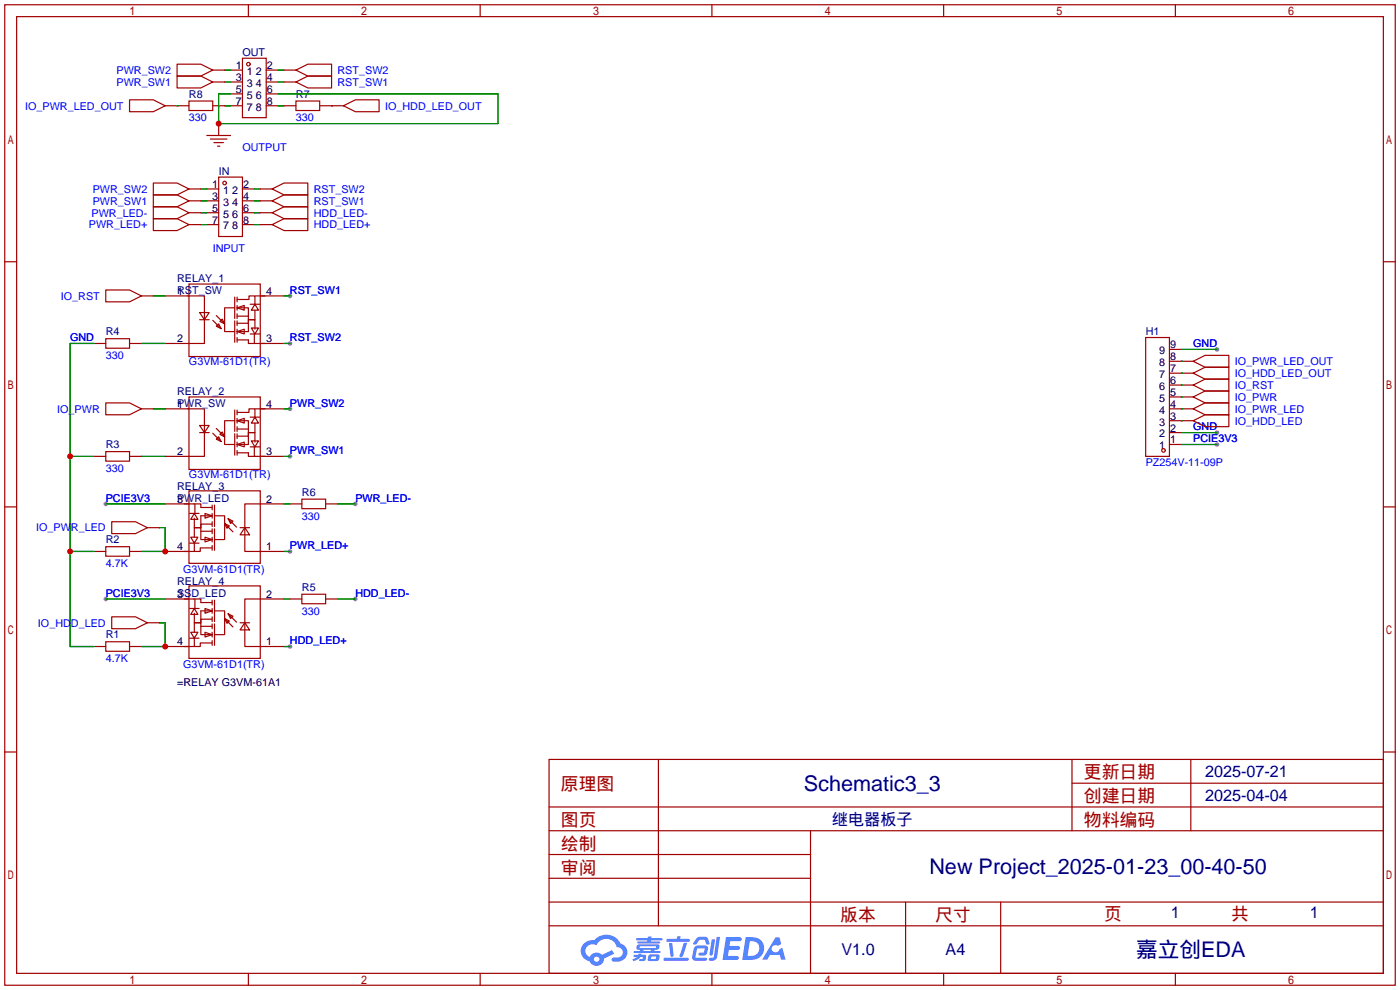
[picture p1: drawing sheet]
<svg xmlns="http://www.w3.org/2000/svg" width="299mm" height="212mm" viewBox="0 0 299 212" stroke-linecap="round" stroke-linejoin="round" font-family="sans-serif">
<g fill="#999">
<circle cx="75.9" cy="128" r=".51"/>
<circle cx="75.9" cy="107.7" r=".51"/>
<circle cx="62" cy="138.2" r=".51"/>
<circle cx="62" cy="117.9" r=".51"/>
<circle cx="62" cy="73.4" r=".51"/>
<circle cx="62" cy="63.2" r=".51"/>
<circle cx="62" cy="87.4" r=".51"/>
<circle cx="62" cy="97.5" r=".51"/>
<circle cx="22.6" cy="107.7" r=".51"/>
<circle cx="22.6" cy="128" r=".51"/>
<circle cx="260.1" cy="95" r=".51"/>
<circle cx="260.1" cy="92.5" r=".51"/>
<circle cx="260.1" cy="74.7" r=".51"/>
</g>
<g fill="none" stroke="#a10000" stroke-width=".25">
<path d="M1 1h297.2v209.6h-297.2zM3.6 3.6h292.1v204.4h-292.1zM53.1 1v2.6M102.6 1v2.6M152.1 1v2.6M201.7 1v2.6M251.2 1v2.6M1 55.9h2.6M295.7 55.9h2.5M1 108.3h2.6M295.7 108.3h2.5M1 160.7h2.6"/>
<path d="M117.3 162.3h178.4v45.7h-178.4zM117.3 177.5h178.4M117.3 172.5h178.4M140.7 162.3v35.6M173.2 177.5v30.5M229.1 162.3v15.2M229.1 167.4h66.6M254.5 162.3v15.2M295.7 160.7h2.5M117.3 182.6h55.9M117.3 197.9h178.4M117.3 192.8h178.4"/>
<path d="M117.3 187.7h55.9M193.5 192.8v15.2M213.9 192.8v15.2M53.1 208v2.6M102.6 208v2.6M152.1 208v2.6M201.7 208v2.6M251.2 208v2.6"/>
</g>
<g fill="#5487ff">
<path d="M155.2 200.3h2.6a.48 .48 0 0 1 .7 .4 .48 .48 0 0 1-.6 .4h-1.8l-.2 1.1h1.9a.43 .43 0 0 1 .4 .4 .43 .43 0 0 1-.5 .4h-1.9l-.2 1.3h1.7a.45 .45 0 0 1 .5 .2 .45 .45 0 0 1-.1 .6h-3.3z"/>
<path d="M165.7 200.3h.9l.4 1.5-.8 .3a.84 .84 0 0 0-1.2 .3 .84 .84 0 0 0 .4 1.1 .84 .84 0 0 0 1.1-.4l.1-.2 .6-.3 .7 2.5h-1l-.2-1h-2.1l-.6 1h-1.1z"/>
<path d="M152.1 200.8h.7l-.5 3.1a.36 .36 0 0 1-.3 .3 .36 .36 0 0 1-.4-.3z"/>
<path d="M153.2 200.2h.7l-.6 4.3a1.13 1.13 0 0 1-1.8 .6l.2-.4h.7l.2-.2z"/>
<path d="M148.9 200.6l.6-.4h1a.77 .77 0 0 1 .9 .5l.3 1-.2 .2h-.5l-.3-.9-.2-.2-1 .1-.7 1-.6-.1-.1-.2z"/>
<path d="M148.4 202.4l.6-.3h1.7a.81 .81 0 0 1 .7 .5 .81 .81 0 0 1-.2 .8 .81 .81 0 0 1-.9 .8h-.7a.32 .32 0 0 1-.3-.3 .32 .32 0 0 1 .4-.3h.7l.2-.9-1.6 .1-.4 1.8 2.2 .1a.32 .32 0 0 1 .3 .4 .32 .32 0 0 1-.4 .2h-2.2l-.5-.3-.1-.5z"/>
<path d="M141.9 204.7h5a.33 .33 0 0 1 .3 .3 .33 .33 0 0 1-.3 .3h-4.9l-.2-.1z"/>
<path d="M146.1 201.5h.8l-.7 2a.98 .98 0 0 1-.7 1.1l-.3-.3z"/>
<path d="M143 201.6h.7l.3 2.5a.34 .34 0 0 1-.3 .4 .34 .34 0 0 1-.4-.3z"/>
<path d="M142.5 200.7h2.1l.3-.6h.6l-.1 .6h1.7a.32 .32 0 0 1 .4 .3 .32 .32 0 0 1-.4 .3h-4.5l-.2-.2z"/>
<path d="M135.5 204.1h.9l.1-.3h.6v.3h.8a.82 .82 0 0 1-.5 1.3h-.8v-.4l.7-.1 .1-.3a.68 .68 0 0 0-1 .4l-1.1 .4-.1-.4 .9-.5h-.7z"/>
<path d="M136 200.5h2.4l.1-.3h.7v.3h2.2l.2 .3-.2 .2h-2.3v.2h1.8l.2 .3-.2 .1h-4.5l-.1-.4h2l.1-.2h-2.3l-.1-.2z"/>
<path d="M159.4 200.3l-.8 4.9h1.7a2.5 2.5 0 0 0 3-2.5 2.5 2.5 0 0 0-3.1-2.4zM160.3 201.1a1.61 1.61 0 0 1 2 1.5 1.61 1.61 0 0 1-1.8 1.7h-.7z"/>
<path d="M136.2 202a.55 .55 0 0 0-.2 .8 .55 .55 0 0 0 .7 .2l.1 .3h-1.3v.3l5.4 .1 .3-.2-.2-.2h-1.2l.2-.3a.7 .7 0 0 0 .8-.3 .7 .7 0 0 0 0-.8l-4.2-.1zM136.8 202.3l3.3-.1 .1 .1-.2 .3h-3.2zM137.5 203h1.7l-.2 .3h-1.4z"/>
<path d="M138.6 204.2a1.05 1.05 0 0 0 0 1.2 2.91 2.91 0 0 0 2.2-.2 .98 .98 0 0 0 0-1.2h-1.6zM139.2 204.5l.9-.1 .1 .4-.2 .2-.8-.1z"/>
<path d="M124.9 201.6a2.23 2.23 0 0 0-.7 2.3 2.23 2.23 0 0 0 1.8 1.6 1.58 1.58 0 0 0 1.8 .9 1.58 1.58 0 0 0 1.3-1.5l2.2-1.1-.5-.7-2.1 1a1.65 1.65 0 0 0-2.7 .4 1.45 1.45 0 0 1-.8-1.9 1.45 1.45 0 0 1 2-.7l.3 .1a2.3 2.3 0 0 1 2.3-1.3 2.3 2.3 0 0 1 2 1.7 1.12 1.12 0 0 1 1.3 1 1.12 1.12 0 0 1-1.1 1.2h-.7a.45 .45 0 0 0-.6 .4 .45 .45 0 0 0 .5 .5 2.21 2.21 0 0 0 2.2-.5 2.21 2.21 0 0 0 .5-2.3 2.13 2.13 0 0 0-1.3-1.1 3.3 3.3 0 0 0-5.6-.7l-1.1 .1zM127 205a.57 .57 0 0 1 1.1 0 .57 .57 0 0 1-1.1 0z"/>
</g>
<g fill="none" stroke="#008700" stroke-width=".25">
<path d="M48 15h1.3M48 17.5h1.3M59.4 15h1.3M59.4 17.5h1.3M37.8 22.6h.1M48 22.6h1.3M49.3 20.1h-2.6v6.3h59.7v-6.3h-47M59.4 22.6h1.3M70.9 22.6h.1M42.9 45.5h1.3M42.9 48h1.3M42.9 40.4h1.3"/>
<path d="M42.9 42.9h1.3M54.4 45.5h1.2M54.4 48h1.2M54.4 40.4h1.2M54.4 42.9h1.2M20.1 73.4h-5.1v64.8h5.1M30.2 73.4h5.1M32.8 63.2h2.5M60.7 73.4h1.3M60.7 63.2h1.3M252.5 79.8h.1M252.5 77.2h.1"/>
<path d="M252.5 74.7h7.6M15 97.5h5.1M30.2 97.5h5.1M32.8 87.4h2.5M60.7 97.5h1.3M60.7 87.4h1.3M252.5 82.3h.1M252.5 84.8h.1M252.5 87.4h.1M252.5 89.9h.1M252.5 95h7.6M252.5 92.5h7.6"/>
<path d="M15 117.9h5.1M22.6 107.7h12.7M34 112.8h1.3v5.1h-5.1M60.7 117.9h1.3M60.7 107.7h1.3M72.1 107.7h3.8M22.6 128h12.7M34 133.1h1.3v5.1h-5.1M60.7 138.2h1.3M60.7 128h1.3M72.1 128h3.8"/>
</g>
<g fill="none" stroke="#a10000" stroke-width=".25">
<path d="M37.8 16.3h5.1l2.6 1.2-2.6 1.3h-5.1zM37.8 13.7h5.1l2.6 1.3-2.6 1.3h-5.1zM45.5 15h2.5M45.5 17.5h2.5M49.3 15h2.5M49.3 17.5h2.5M51.8 12.4h5.1v12.7h-5.1zM56.9 15h2.5M56.9 17.5h2.5M60.7 15h2.5M60.7 17.5h2.5M63.2 15l2.6-1.3h5.1v2.6h-5.1z"/>
<path d="M63.2 17.5l2.6-1.2h5.1v2.5h-5.1zM27.7 21.3h5.1l2.5 1.3-2.5 1.3h-5.1zM32.8 39.1h5l2.6 1.3-2.6 1.3h-5zM35.3 22.6h5.1M40.4 21.6h5.1v2h-5.1zM44.2 29h5.1M45 29.7h3.5M45.5 22.6h2.5M45.7 30.5h2.1M46.5 31.2h.5M46.7 37.8h5.1v12.7h-5.1zM46.7 26.4v2.6"/>
<path d="M49.3 22.6h2.5M49.3 20.1h2.5M56.9 22.6h2.5M56.9 20.1h2.5M60.7 22.6h2.5M63.2 21.6h5.1v2h-5.1zM68.3 22.6h5.1M73.4 22.6l2.5-1.3h5.1v2.6h-5.1zM32.8 44.2h5l2.6 1.3-2.6 1.2h-5zM32.8 46.7h5l2.6 1.3-2.6 1.3h-5zM32.8 41.7h5l2.6 1.2-2.6 1.3h-5zM40.4 40.4h2.5"/>
<path d="M40.4 48h2.5M40.4 42.9h2.5M40.4 45.5h2.5M44.2 40.4h2.5M44.2 48h2.5M44.2 42.9h2.5M44.2 45.5h2.5M51.8 40.4h2.6M51.8 48h2.6M51.8 42.9h2.6M51.8 45.5h2.6M55.6 40.4h2.6"/>
<path d="M55.6 48h2.6M55.6 42.9h2.6M55.6 45.5h2.6M58.2 48l2.5-1.3h5.1v2.6h-5.1zM58.2 45.5l2.5-1.3h5.1v2.5h-5.1zM58.2 42.9l2.5-1.2h5.1v2.5h-5.1zM58.2 40.4l2.5-1.3h5.1v2.6h-5.1zM20.1 73.4h2.5M22.6 72.4h5.1v2h-5.1zM22.6 62h5.1l2.5 1.2-2.5 1.3h-5.1zM27.7 73.4h2.5M30.2 63.2h2.6"/>
<path d="M35.3 63.2h5.1M40.1 63.2h3.6v10.2h-8.4M40.4 60.7h15.2v15.5h-15.2zM42.7 66.8h2l-1 1.5zM42.7 68.3h2M45.5 68.5l1.7 1.7M46.2 69.7l.5-.5 .5 1zM46.2 67.4l1.8 1.8M47 68.7l.5-.5 .5 1zM48 65.8v5.1M48.1 70.9h2.1M48.1 65.8h2.1"/>
<path d="M50.2 63.5v4.6M50.2 68.6v4.6M50.7 72.6h2.4v.8h7.6M50.7 69.1h2.4v-.8h1.4v2.1M50.7 70.9l1.5-.5v1zM50.7 65.8h2.4v2.5h1.4v-2M50.7 64h2.5v-.8h1.3v2.1M50.7 65.8l1.5-.5v1zM50.7 63.5v1M50.7 65.3v1M50.7 67.1v1M50.7 68.6v1"/>
<path d="M50.7 70.4v1M50.7 72.1v1.1M50.7 67.6h2.4M53.1 68.3v2.6h-2M53.5 71.4h2M53.5 65h2M53.7 70.1h1.5l-.7 1.3zM54.4 71.4v2M54.5 65l.7 1.3h-1.5zM54.6 63.2h6.1M244.9 72.1h5v25.4h-5zM249.9 79.8h5.1"/>
<path d="M249.9 77.2h5.1M249.9 74.7h2.6M255 77.2l2.6-1.3h5v2.6h-5zM255 79.8l2.6-1.3h5v2.5h-5zM20.1 97.5h2.5M22.6 96.5h5.1v2.1h-5.1zM22.6 86.1h5.1l2.5 1.3-2.5 1.2h-5.1zM27.7 97.5h2.5M30.2 87.4h2.6M35.3 87.4h5.1M40.1 87.4h3.6v10.1h-8.4M40.4 84.8h15.2v15.5h-15.2z"/>
<path d="M42.7 90.9h2l-1 1.6zM42.7 92.5h2M45.5 92.6l1.7 1.8M46.2 93.9l.5-.6 .5 1.1zM46.2 91.6l1.8 1.7M47 92.8l.5-.5 .5 1zM48 89.9v5.1M48.1 95h2.1M48.1 89.9h2.1M50.2 87.6v4.6M50.2 92.7v4.6M50.7 96.8h2.4v.7h7.6"/>
<path d="M50.7 93.2h2.4v-.7h1.4v2M50.7 95l1.5-.5v1zM50.7 89.9h2.4v2.6h1.4v-2.1M50.7 88.1h2.5v-.7h1.3v2M50.7 89.9l1.5-.5v1zM50.7 87.6v1M50.7 89.4v1M50.7 91.2v1M50.7 92.7v1M50.7 94.5v1M50.7 96.3v1M50.7 91.7h2.4"/>
<path d="M53.1 92.5v2.5h-2M53.5 95.5h2M53.5 89.2h2M53.7 94.2h1.5l-.7 1.3zM54.4 95.5v2M54.5 89.2l.7 1.2h-1.5zM54.6 87.4h6.1M249.9 87.4h5.1M249.9 95h2.6M249.9 89.9h5.1M249.9 92.5h2.6M249.9 84.8h5.1"/>
<path d="M249.9 82.3h5.1M255 82.3l2.6-1.3h5v2.6h-5zM255 84.8l2.6-1.2h5v2.5h-5zM255 87.4l2.6-1.3h5v2.5h-5zM255 89.9l2.6-1.3h5v2.6h-5zM20.1 117.9h2.5M22.6 116.8h5.1v2.1h-5.1zM23.9 111.5h5.1l2.5 1.3-2.5 1.2h-5.1zM27.7 117.9h2.5M31.5 112.8h2.5M35.3 107.7h7.6v.8h2.4M35.3 117.9h6.1"/>
<path d="M40.4 104.9h15.2v15.5h-15.2zM40.5 109.7h2M40.5 116.1h2M40.8 114.8h1.5l-.8 1.3zM41.5 110.7v2.1h1.4v-.8h2.4M41.5 109.7l.8 1.3h-1.5zM41.5 114.8v-2h1.4v2.5h2.4M41.5 115.8v2.1h1.3v-.8h2.5M41.7 107.7v2M42.9 113.5h2.4M43.8 109.7l1.5 .5-1.5 .5zM43.8 114.8l1.5 .5-1.5 .5z"/>
<path d="M45 110.2h-2.1v2.6M45.3 107.9v1.1M45.3 109.7v1M45.3 111.5v1M45.3 113v1M45.3 114.8v1M45.3 116.6v1M45.8 107.9v4.6M45.8 113v4.6M45.8 110.2h2.1M45.8 115.3h2.1M48 111.9l1 .5-.5 .5z"/>
<path d="M48 110.2v5.1M48 111.9l1.8 1.8M48.8 110.9l1 .5-.5 .5zM48.8 110.9l1.7 1.7M51.3 112.8h2M52.3 112.8l1 1.5h-2zM55.6 117.9h5.1M60.7 107.7h-8.4v10.2h3.6M62 107.7h2.5M64.5 106.7h5.1v2h-5.1zM69.6 107.7h2.5M20.1 138.2h2.5"/>
<path d="M22.6 137.2h5.1v2h-5.1zM23.9 131.8h5.1l2.5 1.3-2.5 1.3h-5.1zM27.7 138.2h2.5M31.5 133.1h2.5M35.3 128h7.6v.8h2.4M35.3 138.2h6.1M40.4 125.2h15.2v15.5h-15.2zM40.5 130h2M40.5 136.4h2M40.8 135.1h1.5l-.8 1.3zM41.5 131.1v2h1.4v-.8h2.4M41.5 130l.8 1.3h-1.5z"/>
<path d="M41.5 135.1v-2h1.4v2.5h2.4M41.5 136.1v2.1h1.3v-.8h2.5M41.7 128v2M42.9 133.9h2.4M43.8 130l1.5 .6-1.5 .5zM43.8 135.1l1.5 .5-1.5 .5zM45 130.6h-2.1v2.5M45.3 128.3v1M45.3 130v1.1M45.3 131.8v1M45.3 133.4v1M45.3 135.1v1"/>
<path d="M45.3 136.9v1M45.8 130.6h2.1M45.8 128.3v4.5M45.8 133.4v4.5M45.8 135.6h2.1M48 132.2l1 .5-.5 .5zM48 130.6v5M48 132.2l1.8 1.8M48.8 131.2l1 .5-.5 .5zM48.8 131.2l1.7 1.8M51.3 133.1h2M52.3 133.1l1 1.5h-2z"/>
<path d="M55.6 138.2h5.1M60.7 128h-8.4v10.2h3.6M62 128h2.5M64.5 127h5.1v2h-5.1zM69.6 128h2.5"/>
<circle cx="53.1" cy="13.7" r=".38"/>
<circle cx="48" cy="39.1" r=".38"/>
<circle cx="248.7" cy="96.3" r=".38"/>
</g>
<g fill="#c00">
<circle cx="15" cy="117.9" r=".63"/>
<circle cx="15" cy="97.5" r=".63"/>
<circle cx="35.3" cy="117.9" r=".63"/>
<circle cx="35.3" cy="138.2" r=".63"/>
<circle cx="46.7" cy="26.4" r=".63"/>
</g>
<g font-size="4.6" fill="#000080">
<text x="171.8" y="169">Schematic3_3</text>
<text x="198.6" y="186.8">New Project_2025-01-23_00-40-50</text>
<text x="242.8" y="204.6">嘉立创EDA</text>
</g>
<g font-size="3.8" fill="#a00000">
<text x="231.6" y="166.4">更新日期</text>
<text x="119.9" y="168.9">原理图</text>
<text x="231.6" y="171.5">创建日期</text>
<text x="119.9" y="176.5">图页</text>
<text x="231.6" y="176.5">物料编码</text>
<text x="119.9" y="181.6">绘制</text>
<text x="119.9" y="186.7">审阅</text>
<text x="179.6" y="196.9">版本</text>
<text x="199.9" y="196.9">尺寸</text>
<text x="236" y="196.6">页</text>
<text x="263.1" y="196.6">共</text>
</g>
<g font-size="3.5" fill="#000080">
<text x="257.6" y="166.1">2025-07-21</text>
<text x="257.6" y="171.1">2025-04-04</text>
<text x="177.8" y="176.2">继电器板子</text>
<text x="250.2" y="196.3">1</text>
<text x="280" y="196.3">1</text>
<text x="179.8" y="204.2">V1.0</text>
<text x="202.1" y="204.2">A4</text>
</g>
<g font-size="2.3" fill="#000080">
<text x="51.8" y="12">OUT</text>
<text x="40.4" y="20.9">R8</text>
<text x="63.2" y="20.9">R7</text>
<text x="46.7" y="37.4">IN</text>
<text x="37.8" y="60.2">RELAY_1</text>
<text x="37.8" y="62.8">RST_SW</text>
<text x="22.6" y="71.7">R4</text>
<text x="244.9" y="71.7">H1</text>
<text x="37.8" y="84.4">RELAY_2</text>
<text x="37.8" y="86.9">PWR_SW</text>
<text x="22.6" y="95.8">R3</text>
<text x="37.8" y="104.7">RELAY_3</text>
<text x="37.8" y="107.2">PWR_LED</text>
<text x="64.5" y="106">R6</text>
<text x="22.6" y="116.1">R2</text>
<text x="37.8" y="125">RELAY_4</text>
<text x="37.8" y="127.6">SSD_LED</text>
<text x="64.5" y="126.3">R5</text>
<text x="22.6" y="136.4">R1</text>
</g>
<g font-size="2.3" fill="#00f">
<text x="24.9" y="15.8">PWR_SW2</text>
<text x="72.1" y="15.8">RST_SW2</text>
<text x="5.4" y="23.4">IO_PWR_LED_OUT</text>
<text x="24.9" y="18.3">PWR_SW1</text>
<text x="72.1" y="18.3">RST_SW1</text>
<text x="82.3" y="23.4">IO_HDD_LED_OUT</text>
<text x="40.4" y="26">330</text>
<text x="63.2" y="26">330</text>
<text x="51.8" y="32.3">OUTPUT</text>
<text x="19.8" y="41.2">PWR_SW2</text>
<text x="67.1" y="41.2">RST_SW2</text>
<text x="19.6" y="46.3">PWR_LED-</text>
<text x="19.8" y="43.7">PWR_SW1</text>
<text x="67.1" y="46.3">HDD_LED-</text>
<text x="67.1" y="43.7">RST_SW1</text>
<text x="19" y="48.8">PWR_LED+</text>
<text x="45.5" y="53.9">INPUT</text>
<text x="67.1" y="48.8">HDD_LED+</text>
<text x="13" y="64.1">IO_RST</text>
<text x="62" y="62.8">RST_SW1</text>
<text x="15" y="72.9">GND</text>
<text x="22.6" y="76.8">330</text>
<text x="62" y="72.9">RST_SW2</text>
<text x="255" y="74.2">GND</text>
<text x="40.4" y="78">G3VM-61D1(TR)</text>
<text x="263.9" y="83.1">IO_RST</text>
<text x="263.9" y="78">IO_PWR_LED_OUT</text>
<text x="263.9" y="80.6">IO_HDD_LED_OUT</text>
<text x="12.2" y="88.2">IO_PWR</text>
<text x="62" y="86.9">PWR_SW2</text>
<text x="263.9" y="85.6">IO_PWR</text>
<text x="263.9" y="88.2">IO_PWR_LED</text>
<text x="255" y="94.5">PCIE3V3</text>
<text x="255" y="92">GND</text>
<text x="263.9" y="90.7">IO_HDD_LED</text>
<text x="22.6" y="100.9">330</text>
<text x="62" y="97.1">PWR_SW1</text>
<text x="244.9" y="99.6">PZ254V-11-09P</text>
<text x="22.6" y="107.2">PCIE3V3</text>
<text x="40.4" y="102.2">G3VM-61D1(TR)</text>
<text x="75.9" y="107.2">PWR_LED-</text>
<text x="7.7" y="113.6">IO_PWR_LED</text>
<text x="64.5" y="111">330</text>
<text x="62" y="117.4">PWR_LED+</text>
<text x="22.6" y="121.2">4.7K</text>
<text x="39.1" y="122.5">G3VM-61D1(TR)</text>
<text x="22.6" y="127.6">PCIE3V3</text>
<text x="64.5" y="131.4">330</text>
<text x="75.9" y="127.6">HDD_LED-</text>
<text x="8.1" y="133.9">IO_HDD_LED</text>
<text x="62" y="137.7">HDD_LED+</text>
<text x="22.6" y="141.5">4.7K</text>
<text x="39.1" y="142.8">G3VM-61D1(TR)</text>
</g>
<g font-size="2.3">
<text x="50.4" y="14.8">1</text>
<text x="50.4" y="17.3">3</text>
<text x="52.8" y="16">1</text>
<text x="54.7" y="16">2</text>
<text x="57" y="17.3">4</text>
<text x="57" y="14.8">2</text>
<text x="50.4" y="19.8">5</text>
<text x="50.4" y="22.4">7</text>
<text x="52.8" y="18.6">3</text>
<text x="52.8" y="21.1">5</text>
<text x="52.8" y="23.6">7</text>
<text x="54.7" y="23.6">8</text>
<text x="54.7" y="21.1">6</text>
<text x="54.7" y="18.6">4</text>
<text x="57" y="22.4">8</text>
<text x="57" y="19.8">6</text>
<text x="45.3" y="40.2">1</text>
<text x="47.7" y="41.4">1</text>
<text x="49.6" y="41.4">2</text>
<text x="51.9" y="40.2">2</text>
<text x="45.3" y="42.7">3</text>
<text x="45.3" y="45.2">5</text>
<text x="45.3" y="47.8">7</text>
<text x="47.7" y="44">3</text>
<text x="47.7" y="46.5">5</text>
<text x="49.6" y="46.5">6</text>
<text x="49.6" y="44">4</text>
<text x="51.9" y="47.8">8</text>
<text x="51.9" y="45.2">6</text>
<text x="51.9" y="42.7">4</text>
<text x="47.7" y="49">7</text>
<text x="49.6" y="49">8</text>
<text x="37.8" y="63">1</text>
<text x="56.9" y="63">4</text>
<text x="37.8" y="73.2">2</text>
<text x="56.9" y="73.2">3</text>
<text x="247.7" y="75.7">9</text>
<text x="250.1" y="77">8</text>
<text x="250.1" y="74.4">9</text>
<text x="247.7" y="83.3">6</text>
<text x="247.7" y="80.8">7</text>
<text x="247.7" y="78.3">8</text>
<text x="250.1" y="82.1">6</text>
<text x="250.1" y="79.5">7</text>
<text x="37.8" y="87.1">1</text>
<text x="56.9" y="87.1">4</text>
<text x="247.7" y="88.4">4</text>
<text x="247.7" y="85.9">5</text>
<text x="250.1" y="89.7">3</text>
<text x="250.1" y="87.1">4</text>
<text x="250.1" y="84.6">5</text>
<text x="247.7" y="93.5">2</text>
<text x="247.7" y="91">3</text>
<text x="250.1" y="94.8">1</text>
<text x="250.1" y="92.2">2</text>
<text x="37.8" y="97.3">2</text>
<text x="56.9" y="97.3">3</text>
<text x="247.7" y="96">1</text>
<text x="37.8" y="107.5">3</text>
<text x="56.9" y="107.5">2</text>
<text x="37.8" y="117.6">4</text>
<text x="56.9" y="117.6">1</text>
<text x="37.8" y="127.8">3</text>
<text x="56.9" y="127.8">2</text>
<text x="37.8" y="137.9">4</text>
<text x="56.9" y="137.9">1</text>
<text x="37.8" y="146.6">=RELAY G3VM-61A1</text>
</g>
</svg>
